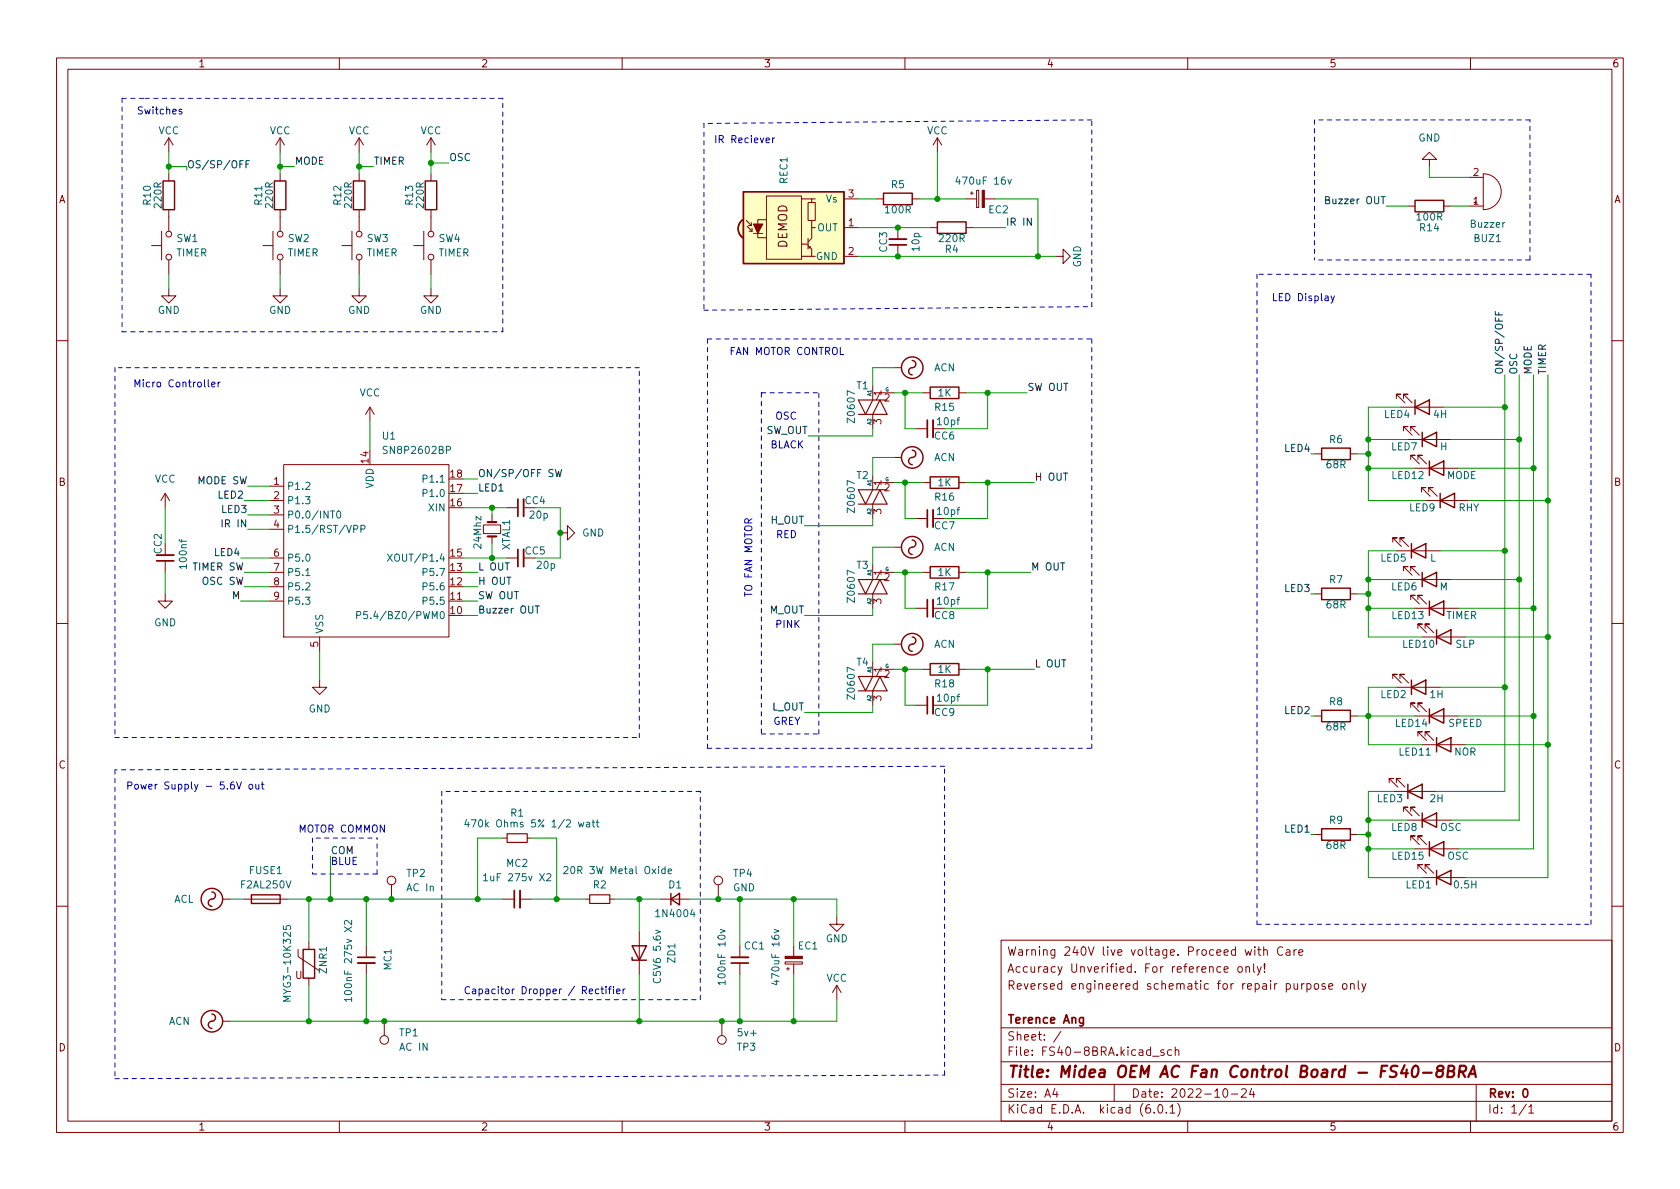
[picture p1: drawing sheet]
<svg xmlns="http://www.w3.org/2000/svg" width="297mm" height="210mm" viewBox="0 0 297 210" stroke-linecap="round" stroke-linejoin="round" font-family="sans-serif">
<g fill="none" stroke="#840000" stroke-width=".18">
<path d="M10 10.2h277v190.1h-277zM12 12.2h273v186.1h-273zM60 10.2v2M110 10.2v2M160 10.2v2M210 10.2v2M260 10.2v2M29.8 24.4v2.5M29.8 30.7v1.3M29.8 37.1v3.8M29.8 24.4l-.7 1.2M29.8 24.4l.8 1.2"/>
<path d="M49.5 24.4v2.5M49.5 30.7v1.3M49.5 37.1v3.8M49.5 24.4l-.7 1.2M49.5 24.4l.8 1.2M63.5 24.4l-.8 1.2M63.5 24.4v2.5M63.5 30.7v1.3M63.5 37.1v3.8M63.5 24.4l.8 1.2M76.2 24.4v2.5M76.2 30.7v1.3"/>
<path d="M76.2 37.1v3.8M76.2 24.4l-.8 1.2M76.2 24.4l.8 1.2M132 39l.8 .9M132.1 40l.9 .9M132.3 39.9h.5M132.8 39.4v.5M135.5 34.7h6.2v11.1h-6.2zM135.5 38.9h-1.5v3.1h1.5M141.7 35.2h1.8M142.9 35.8h1.2v3.2h-1.2zM143.5 39v1.3"/>
<path d="M144.1 35.2h-.6v.6M149.2 35.2h2.6M154.9 35.2h1.3M161.3 35.2h1.3M165.7 24.4l-.7 1.2M165.7 24.4v2.5M165.7 24.4l.8 1.2M170.8 35.2h1.9M171.6 34.2h.5M171.8 33.9v.5M172.7 33.6h.4v3.1h-.4zM174 35.2h1.9"/>
<path d="M248.9 36.4h1.3M252.7 28.2h1.3l-1.3-1.3-1.2 1.3h1.2v1.3M255.3 36.4h1.2M259.7 36.4h2.6M259.7 31.4h2.6M262.3 30.7a3.2 3.2 0 0 1 3.1 3.2 3.2 3.2 0 0 1-3.1 3.2zM26.8 43.4h1.8M28.6 40.9v5.1M29.8 51v1.3h1.3l-1.3 1.3-1.2-1.3h1.2M29.8 46v2.5M46.5 43.4h1.8M48.3 40.9v5.1"/>
<path d="M49.5 51v1.3h1.3l-1.3 1.3-1.2-1.3h1.2M49.5 46v2.5M60.5 43.4h1.7M62.2 40.9v5.1M63.5 51v1.3h1.3l-1.3 1.3-1.3-1.3h1.3M63.5 46v2.5M73.2 43.4h1.7M74.9 40.9v5.1M76.2 51v1.3h1.3l-1.3 1.3-1.3-1.3h1.3M76.2 46v2.5M132.5 40.9h.5M133 40.4v.5"/>
<path d="M133.2 41.3h1.7M141.7 45.3h1.8M141.7 43.2h1.2M142.9 43.4l.6 .7v1.2h.6M142.9 42.2v1.9M143.3 43.6v.2h-.3M144.1 40.3h-.6v1.9l-.6 .6M149.2 45.3h2.6M149.2 40.3h2.6M158.7 40.3v2M158.7 43.3v2M164.5 40.3h1.2"/>
<path d="M170.8 40.3h1.3M186.7 45.3h1.3v-1.2l1.2 1.2-1.2 1.3v-1.3M10 60.2h2M65.4 72l-.8 1.3M65.4 72v2.5M65.4 72l.8 1.3M154.3 68.2v2.5M154.3 73.3v2.5M158.1 65h1.3M158.1 69.5h-2.5l-.7 1.2M161.9 75.8h2.1M163.2 69.5h1.3"/>
<path d="M169.5 69.5h1.3M246.9 70.5v-.8h.7h-.7l1.5 1.5M247.6 72h7.7M248.2 76.2v-.8h.7h-.7l1.5 1.6M248.2 70.5v-.8h.7h-.7l1.5 1.5M248.9 77.7h7.6M249.4 76.2v-.8h.8h-.8l1.6 1.6M285 60.2h2M29.2 87.2v2.6M29.2 99.2v2M29.2 87.2l-.8 1.3M29.2 87.2l.8 1.3"/>
<path d="M47.6 88.5h2.6M47.6 86h2.6M47.6 91.1h2.6M47.6 93.6h2.6M47.6 98.7h2.6M50.2 82.2h29.2v30.4h-29.2zM85.5 92.8h3v1.6h-3zM87 91.1v1.2M87 94.9v1.2M89.5 98.7h2.1M89.5 89.8h2.1M99.1 94.2h1.2v-1.2l1.3 1.2-1.3 1.3v-1.3"/>
<path d="M154.3 84.1v2.5M154.3 89.1v2.6M154.3 99.9v2.6M158.1 80.9h1.3M158.1 85.3h-2.5l-.7 1.3M158.1 96.8h1.3M161.9 91.7h2.1M163.2 85.3h1.3M169.5 85.3h1.3M232.4 80.3h1.3M238.8 80.3h1.2M246.3 95.9v-.8h.7h-.7l1.5 1.5"/>
<path d="M247 97.4h7.6M247.5 95.9v-.8h.8h-.8l1.5 1.5M249.4 81.3v-.8h.8h-.8l1.6 1.5M250.2 82.8h7.6M250.7 81.3v-.8h.8h-.8l1.5 1.5M251.3 87v-.8h.8h-.8l1.6 1.6M252.1 88.5h7.6M252.6 87v-.8h.8h-.8l1.5 1.6M10 110.2h2M29.2 105v1.3h1.3l-1.3 1.3-1.3-1.3h1.3M47.6 101.2h2.6M47.6 106.3h2.6"/>
<path d="M47.6 103.8h2.6M56.5 112.6v2.6M79.4 106.3h2.5M154.3 105v2.6M154.3 117.1v2.5M158.1 113.9h1.3M158.1 118.4h-2.5l-.7 1.2M158.1 101.2h-2.5l-.7 1.3M161.9 107.6h2.1M163.2 118.4h1.3M163.2 101.2h1.3M169.5 118.4h1.3"/>
<path d="M169.5 101.2h1.3M232.4 105h1.3M238.8 105h1.2M248.2 101v-.8h.7h-.7l1.5 1.5M248.9 102.5h7.6M249.4 101v-.8h.8h-.8l1.6 1.5M249.4 106v-.7h.8h-.8l1.6 1.5M250.2 107.6h7.6M250.7 111.1v-.7h.8h-.8l1.5 1.5M250.7 106v-.7h.8h-.8l1.5 1.5M251.5 112.6h7.6M252 111.1v-.7h.7h-.7l1.5 1.5"/>
<path d="M285 110.2h2M56.5 120.3v1.2h1.3l-1.3 1.3-1.3-1.3h1.3M154.3 122.2v2.5M161.9 124.7h2.1M232.4 126.6h1.3M238.8 126.6h1.2M245.6 138.4v-.7h.8h-.8l1.5 1.5M246.3 120v-.8h.7h-.7l1.5 1.6M246.4 139.9h7.6M246.9 138.4v-.7h.7h-.7l1.5 1.5M247 121.5h7.6M247.5 120v-.8h.8h-.8l1.5 1.6"/>
<path d="M249.4 125.1v-.8h.8h-.8l1.6 1.6M250.2 126.6h7.6M250.7 130.2v-.8h.8h-.8l1.5 1.5M250.7 125.1v-.8h.8h-.8l1.5 1.6M251.5 131.7h7.6M252 130.2v-.8h.7h-.7l1.5 1.5M39.4 159h1.2M43.2 159h7.6M69.2 156.5v2.5M88.9 148.2h.8M88.9 159h2M91.9 159h2.1"/>
<path d="M93.2 148.2h.8M103.5 159h.8M107.8 159h.8M116.8 159h5.1M127 156.5v2.5M232.4 147.6h1.3M238.8 147.6h1.2M248.2 143.5v-.8h.7h-.7l1.5 1.6M248.9 145h7.6M249.4 148.6v-.8h.8h-.8l1.6 1.5M249.4 143.5v-.8h.8h-.8l1.6 1.6M250.2 150.1h7.6"/>
<path d="M250.7 153.7v-.8h.8h-.8l1.5 1.5M250.7 148.6v-.8h.8h-.8l1.5 1.5M251.5 155.2h7.6M252 153.7v-.8h.7h-.7l1.5 1.5M10 160.2h2M52.7 167.9v1.3l3.8 2.5M54.6 166.6v1.3M54.6 173v1.2M64.8 167.3v2M64.8 170.3v2M113 164.7v7.6M130.8 167.3v2"/>
<path d="M130.8 170.3v2M138.8 170.1h3.1v.4h-3.1zM139.1 171.3h.5M139.3 171.1v.5M140.3 167.3v1.8M140.3 170.5v1.8M148 162.2v1.2h-1.3l1.3 1.3 1.2-1.3h-1.2M148 174.2l.7 1.3M148 174.2v2.6M148 174.2l-.8 1.3M177 166.3h108v32h-108zM215.9 171l-.5-.1-.3 .3v.4l.2 .3h.6"/>
<path d="M216.4 171.4l.7-.1v-.3l-.5-.1-.2 .2 .1 .8h.6M219 171l.4-.1 .2 .3v.4l-.2 .3h-.4l-.1-.3v-.4zM220.1 167.9l.3 1 .3-.7 .3 .7 .3-1M220.3 171.1l.2-.2 .4 .1v.9M220.3 170.9v1M221.6 170.4v1.3l.3 .2M221.9 167.4v.2M221.9 167.9v1M222.3 170.9l.3 1M222.4 167.9h.5M222.6 167.4v1.3l.3 .2M223 170.9l-.5 1.4-.2 .1"/>
<path d="M223.4 168.1l.2-.2 .4 .1 .1 .9M223.4 167.4v1.5M223.6 171.8v.1M223.6 170.4v1M226.8 167.6a.6 .6 0 0 0-.8 0 .6 .6 0 0 0-.1 .7 .56 .56 0 0 0 .3 .6 .56 .56 0 0 0 .6-.1M227.4 168h.6l.1 .9M228.1 168.3l-.5 .1a.29 .29 0 0 0-.2 .2 .29 .29 0 0 0 .2 .3h.5M228.8 167.9v1M229.2 167.9l-.3 .1-.1 .2M229.6 168.4l.8-.1-.1-.3-.4-.1-.3 .2 .1 .8h.6M230.1 173.9v1M230.6 173.9l-.3 .1-.2 .2"/>
<path d="M231.1 174l.4-.1 .3 .3v.4l-.2 .3h-.5M231.1 173.9v1.5M232.5 174l.4-.1 .2 .3v.4l-.2 .3h-.4l-.1-.3v-.4zM234.3 174l-.4-.1-.2 .2 .1 .3 .5 .1v.4h-.6M234.9 174.4l.7-.1v-.3l-.5-.1-.2 .2 .1 .8h.6M237.4 174.1l.2-.2 .5 .2v.5l-.1 .3h-.4l-.2-.1zM238.8 174.1l.2-.2 .4 .1v.9M238.8 173.9v1M240.1 173.4v1.3l.3 .2M240.8 173.9l.3 1M241.5 173.9l-.5 1.4-.2 .1M285 160.2h2"/>
<path d="M39.4 180.6h1.2M60 198.3v2M67.9 180.6v2.5M110 198.3v2M127.6 180.6v2.5M160 198.3v2M177 194.8h108M177 191.8h108M177 187.8h108M177 181.8h108M186.5 192.5l-.4 1h1M186.9 193v1"/>
<path d="M187.6 182.4l-1.3 1.9M197 191.8v3M203.8 186.8h1.1M204.1 196.7v.1M204.9 195.4l.2-.1a.81 .81 0 0 1 .6 .7 .81 .81 0 0 1-.3 .8h-.2a.81 .81 0 0 1-.6-.6 .81 .81 0 0 1 .3-.8zM205.8 185.7l-.4-.1-.2 .2 .1 .3 .5 .1v.4h-.6M206.2 196.7v.1M206.9 195.8l.4-.5v1.5M206.9 196.8h.8M207.1 185.7l-.4-.1-.3 .3v.4l.2 .3h.5M207.8 185.8l.2-.2 .4 .1v.9M207.8 185.1v1.5"/>
<path d="M208.2 195.1a1.72 1.72 0 0 1 0 2.3M210 198.3v2M216.4 192.6l.2-.1a.81 .81 0 0 1 .6 .7 .81 .81 0 0 1-.3 .8h-.2a.81 .81 0 0 1-.6-.6 .81 .81 0 0 1 .3-.8zM217.7 193.5h1.2M219.5 192.7l.6-.2 .2 .2 .1 .3-1 1h1M221.3 192.5l-.4 1h1M221.6 193v1M260 198.3v2M261 191.8v6.5M269.9 195.3l-1.3 1.9M270.3 195.8l.4-.5v1.5M270.3 196.8h.9"/>
<circle cx="29.8" cy="41.4" r=".51"/>
<circle cx="29.8" cy="45.5" r=".51"/>
<circle cx="49.5" cy="45.5" r=".51"/>
<circle cx="49.5" cy="41.4" r=".51"/>
<circle cx="63.5" cy="41.4" r=".51"/>
<circle cx="63.5" cy="45.5" r=".51"/>
<circle cx="76.2" cy="41.4" r=".51"/>
<circle cx="76.2" cy="45.5" r=".51"/>
<circle cx="69.2" cy="155.7" r=".76"/>
<circle cx="127" cy="155.7" r=".76"/>
<circle cx="67.9" cy="183.9" r=".76"/>
<circle cx="127.6" cy="183.9" r=".76"/>
</g>
<g fill="none" stroke="#840000" stroke-width=".3">
<path d="M157.2 43.3h3.1M164 74.3v3M27.7 99.2h3M91.6 88.3v3M91.6 97.1v3.1M164 90.2v3M164 106v3.1M164 123.2v3M90.9 157.5v3M63.2 169.3h3.1M129.3 170.3h3M191.6 179.9v1.2l-.3 .3h-.4"/>
<path d="M191.6 180l-.5-.1-.3 .3v.4l.2 .3h.6M269.4 192.7l.2-.2a.8 .8 0 0 1 .5 .8 .8 .8 0 0 1-.5 .7l-.2-.1-.1-.4z"/>
</g>
<path d="M249.9 188.7a.46 .46 0 0 1 .5-.2 .46 .46 0 0 1 .4 .3 1.15 1.15 0 0 1-.8 1.7l-.2-.1a1.54 1.54 0 0 1 .1-1.7zM251.6 189.7h1.5M254.4 189.3l-.2-.2a.44 .44 0 0 1 .3-.6l.6 .1 .1 .3a.66 .66 0 0 1-.8 .4 .65 .65 0 0 0-.3 1.1 .65 .65 0 0 0 .9-.1 .65 .65 0 0 0 0-.9l-.2-.1M256 189.4l.9-.1a.46 .46 0 0 0 .2-.4 .46 .46 0 0 0-.3-.4h-.7l-.2 2h.8a.53 .53 0 0 0 .4-.5 .53 .53 0 0 0-.4-.6M258 189.5h.8a.55 .55 0 0 0 .4-.5 .55 .55 0 0 0-.3-.5h-.8l-.2 2M258.5 189.5l.5 1M259.6 190.5l.9-2 .4 2M259.9 189.9h.9" fill="none" stroke="#840000" stroke-width=".4"/>
<g fill="none" stroke="#840000" stroke-width=".25">
<path d="M28.8 32h2.1v5.1h-2.1zM48.5 32h2v5.1h-2zM62.5 32h2v5.1h-2zM75.2 32h2v5.1h-2zM131.3 38.9a1.97 1.97 0 0 0 0 3.1M131.4 33.9h17.8v12.7h-17.8zM156.2 34.2h5.1v2h-5.1zM165.7 39.2h5.1v2.1h-5.1zM250.2 35.4h5.1v2.1h-5.1zM161.3 79.6a.67 .67 0 0 1 .6 .8 .67 .67 0 0 1-.8 .5 .64 .64 0 0 0-.4 .7 .64 .64 0 0 0 .6 .6M161.3 63.7a.67 .67 0 0 1 .6 .8 .67 .67 0 0 1-.8 .6 .64 .64 0 0 0-.4 .7 .64 .64 0 0 0 .6 .5M164.5 68.4h5v2.1h-5z"/>
<path d="M233.7 79.2h5.1v2.1h-5.1zM250.2 72l2.5-1.3v2.6zM250.2 70.7v2.6M251.5 77.7l2.5-1.3v2.6zM251.5 76.4v2.6M161.3 95.5a.67 .67 0 0 1 .6 .8 .67 .67 0 0 1-.8 .5 .64 .64 0 0 0-.4 .7 .64 .64 0 0 0 .6 .5M164.5 84.3h5v2.1h-5zM249.6 97.4l2.5-1.3v2.6zM249.6 96.1v2.6M252.7 82.8l2.6-1.3v2.6zM252.7 81.5v2.6M254.6 88.5l2.6-1.3v2.6z"/>
<path d="M254.6 87.2v2.6M161.3 112.6a.67 .67 0 0 1 .6 .8 .67 .67 0 0 1-.8 .6 .64 .64 0 0 0-.4 .7 .64 .64 0 0 0 .6 .5M164.5 117.3h5v2.1h-5zM164.5 100.2h5v2h-5zM233.7 104h5.1v2h-5.1zM251.5 102.5l2.5-1.3v2.6zM251.5 101.2v2.6M252.7 107.6l2.6-1.3v2.5zM252.7 106.3v2.5M254 112.6l2.5-1.2v2.5zM254 111.4v2.5M233.7 125.6h5.1v2h-5.1z"/>
<path d="M248.9 139.9l2.6-1.2v2.5zM248.9 138.7v2.5M249.6 121.5l2.5-1.2v2.5zM249.6 120.3v2.5M252.7 126.6l2.6-1.3v2.6zM252.7 125.3v2.6M254 131.7l2.5-1.3v2.6zM254 130.4v2.6M37.5 157.7a.67 .67 0 0 1 .6 .8 .67 .67 0 0 1-.9 .5 .64 .64 0 0 0-.4 .7 .64 .64 0 0 0 .7 .6M44.4 158.2h5.1v1.6h-5.1zM118.6 159l1.5-1v2zM118.6 158v2"/>
<path d="M233.7 146.6h5.1v2h-5.1zM251.5 145l2.5-1.2v2.5zM251.5 143.8v2.5M252.7 150.1l2.6-1.3v2.6zM252.7 148.8v2.6M254 155.2l2.5-1.3v2.6zM254 153.9v2.6M37.5 179.3a.67 .67 0 0 1 .6 .8 .67 .67 0 0 1-.9 .5 .64 .64 0 0 0-.4 .7 .64 .64 0 0 0 .7 .6M53.6 167.9h2v5.1h-2zM111.8 169.3v.5h2.5M111.8 167.3h2.5l-1.3 2.5z"/>
<circle cx="161.3" cy="65" r="1.9"/>
<circle cx="161.3" cy="96.8" r="1.9"/>
<circle cx="161.3" cy="80.9" r="1.9"/>
<circle cx="161.3" cy="113.9" r="1.9"/>
<circle cx="37.5" cy="159" r="1.9"/>
<circle cx="37.5" cy="180.6" r="1.9"/>
</g>
<g fill="#840000" stroke="#840000" stroke-width=".18">
<path d="M173.7 33.6h.3v3.1h-.3z"/>
<path d="M133.2 39.6h1.7l-.9 1.7z"/>
<path d="M138.8 169.1h3.1v.4h-3.1z"/>
</g>
<g fill="none" stroke="#006464" stroke-width=".18">
<path d="M169.3 31.2l-.3 .9h.8M178.2 31.7l.3 .9 .3-.9M78.9 79.6l.6-.1 .2-.1-.1-.4-.7-.1v1.3M59.6 90.5l.2-.1a.68 .68 0 0 1 .5 .6 .68 .68 0 0 1-.5 .6l-.2-.1-.1-.4zM62.5 93.6l.6-.1 .2-.2-.1-.3-.7-.1v1.3M63.8 93.6l.6-.1 .1-.2v-.3l-.7-.1v1.3M68.5 98l.9 1.2M69.4 98l-.9 1.2M54.1 101.8h.7M63.1 108.8l.6-.1 .1-.1-.1-.3-.6-.2v1.3M64.9 108.1h-.6v.6l.2-.1 .4 .1 .1 .2-.1 .4-.1 .1-.5-.1M82.5 144.9l-.3 .9h.8"/>
<path d="M82.8 145.4v.8M83.3 145h.9l-.6 1.2M85.5 154.9l.4-.4v1.3M85.5 155.8h.7M96.7 154.6l.5-.1 .2 .4-.8 .9h.8M99.7 153.3l.5-.1 .2 .4-.8 .9h.8M103.7 145.5h.5l.1 .7M104.3 145.7l-.5 .1-.1 .1 .1 .3h.5M104.7 145.4h.5M104.9 145v1.1l.3 .1M105.4 145.4h.5M105.6 145v1.1l.3 .1"/>
<path d="M118.1 154.1l.6-.2v-.2l-.4-.1-.2 .2 .1 .6h.5M50.1 163.7v.6l.6 .1-.1-.2v-.4l.2-.1h.5l.1 .2-.1 .5M51.4 176.2h-1.3l.9 .4-.9 .4h1.3M62.2 176.7h-1.3l.4 .4M62.2 162.8v.7l-.9-.7-.4 .2 .1 .5M62.2 176.4v.7M115.9 164.5l.9 .3-.9 .3M127.4 164.3l.8 .3-.8 .3M128.2 173.8h-1.3l.4 .3M128.2 173.4v.7M136.9 164.3l.8 .3-.8 .3M137.3 173.4v.7l-.9-.3"/>
</g>
<path d="M157.2 42.3h3.1M165 74.3v3M27.7 98.2h3M92.6 88.3v3M92.6 97.1v3.1M165 90.2v3M165 106v3.1M165 123.2v3M91.9 157.5v3M63.2 170.3h3.1M129.3 169.3h3" fill="none" stroke="#840000" stroke-width=".33"/>
<path d="M151.8 73.3h5l-1.2-2.6-1.3 2.6M154.3 70.7l-1.3 2.6-1.2-2.6h5M151.8 89.1h5l-1.2-2.5-1.3 2.5M154.3 86.6l-1.3 2.5-1.2-2.5h5M151.8 105h5l-1.2-2.5-1.3 2.5M154.3 102.5l-1.3 2.5-1.2-2.5h5M154.3 119.6l-1.3 2.6-1.2-2.6h5M151.8 122.2h5l-1.2-2.6-1.3 2.6M89.7 147.4h3.5v1.6h-3.5zM104.3 158.2h3.5v1.6h-3.5z" fill="none" stroke="#840000" stroke-width=".2"/>
<g fill="#ffffc2" stroke="#ffffc2" stroke-width=".18">
<path d="M131.1 39.1l.2-.2 1.2 1.5-1.2 1.6a1.97 1.97 0 0 1-.2-2.9z"/>
<path d="M131.4 33.9h17.8v12.7h-17.8z"/>
</g>
<path d="M86.2 94.9h1.6M86.2 92.3h1.6" fill="none" stroke="#840000" stroke-width=".38"/>
<path d="M43.5 29h.4M44.1 28.4h-.6v1.3M182.4 38.6v1.2l-.8-1.2v1.2M234.4 35.4l.5-.1 .2-.2-.1-.2-.6-.1v1.2h.5l.2-.1v-.3l-.3-.2M264.4 56.2v.6h1.3M264.4 55.1v.6h1.3M265 55.3v.4M39.3 91.9v1.3M98.2 83l.3 1.3 .2-.9 .3 .9 .3-1.3M94.6 107.2h.8M95 107.2v1.2" fill="none" stroke="#0f0f0f" stroke-width=".18"/>
<g fill="none" stroke="#0000c2" stroke-width=".18">
<path d="M32.1 19.4l-.3-.1-.2 .2 .1 .2 .4 .1v.3h-.5M126.6 24v1.2M235.3 52.3l.3 .9M235.9 52.3l-.4 1.2-.2 .1M36.8 67.1v1.1l.2 .2M37.4 68l.6-.1v-.3h-.4l-.2 .2 .1 .6h.5M38.6 67.6v.8M38.9 67.6l-.3 .2M41.8 138.3l.5 1.2 .4-1.2M44.1 138.8l.3-.1 .3 .2v.4l-.3 .2h-.3l-.1-.2zM45.2 138.7l.1 .8h.3l.2-.1M45.8 138.7v.8"/>
<path d="M46.2 138.7h.5M46.4 138.3v1.1l.3 .1M105.9 174.9h-.4l-.2 .2 .1 .6h.5M106.2 174.9h.5M106.4 174.5v1.1l.3 .1M107.1 174.5v.1M107.1 174.9v.8M107.6 174.9h.5M108.1 174.5l-.3 .1v1.1M108.5 174.5v.1M108.5 174.9v.8M109 175.3l.6-.1v-.3h-.4l-.2 .2 .1 .6h.5"/>
<path d="M110.2 174.9v.8M110.5 174.9l-.3 .2"/>
</g>
<g fill="none" stroke="#0000c2" stroke-width=".18" stroke-dasharray=".8 .8">
<path d="M21.6 17.4v41.3M25.4 17.4h-3.8M88.9 17.4h-63.5M124.5 21.8v33.1M193 21.2l-68.5 .6M232.4 21.2v24.8M270.5 21.2h-38.1M21.6 58.7h67.3M88.9 58.7v-41.3M124.5 54.9l68.5-.7M125.1 59.9h67.9M125.1 59.9v72.4"/>
<path d="M193 54.2v-33M222.2 48.5v114.9M270.5 46h-38.1M270.5 46v-24.8M281.3 48.5h-59.1M20.3 65v65.4M113 65h-92M134.6 69.5h.1M134.6 69.5h10.2M134.6 69.5v60.3M20.3 136.1v7.7M20.3 130.4h92.7"/>
<path d="M78.1 139.9v36.9M113 130.4v-65.4M123.8 139.9h-45.7M125.1 132.3h67.9M134.6 129.8h10.2M144.8 129.8v-60.3M167 135.5l-146.7 .6M193 132.3v-72.4M20.3 143.8v46.9M55.2 154.6h11.5M55.2 148.2v6.4M55.9 148.2h10.8"/>
<path d="M66.7 154.6v-6.4M78.1 176.8h45.7M123.8 176.8v-36.9M222.2 163.4h59.1M281.3 163.4v-114.9M20.3 190.7l146.7-.6M167 190.1v-54.6"/>
</g>
<g fill="none" stroke="#009600" stroke-width=".18">
<path d="M29.8 29.5h3.2M29.8 26.9v3.8M49.5 29.5h2.6M49.5 26.9v3.8M63.5 29.5h2.5M63.5 26.9v3.8M76.2 26.9v3.8M76.2 28.8h3.2M151.8 35.2h3.1M162.6 35.2h8.2M165.7 26.9v8.3M175.9 35.2h7.6v10.1"/>
<path d="M245.1 36.4h3.8M252.7 29.5v1.9h7M256.5 36.4h3.2M29.8 48.5v2.5M49.5 48.5v2.5M63.5 48.5v2.5M76.2 48.5v2.5M151.8 45.3h34.9M151.8 40.3h12.7M172.1 40.3h5.7M65.4 74.5v5.1M154.3 75.8v1.3h-11.4"/>
<path d="M158.1 69.5h5.1M158.1 65h-3.8v3.2M160 69.5v6.3h1.9M170.8 69.5h10.8M174.6 69.5v6.3h-7.6M241.9 77.7h7M247.6 72h-5.7v16.5h10.2M255.3 72h10.8M256.5 77.7h12.1M266.1 66.3v73.6h-12.1M268.6 66.3v78.7h-12.1M271.1 66.3v83.8h-13.3"/>
<path d="M273.7 66.3v88.9h-14.6M29.2 89.8v6.3M42.5 98.7h5.1M43.2 88.5h4.4M43.8 93.6h3.8M43.8 91.1h3.8M43.8 86h3.8M81.9 84.7h2.6M81.9 98.7h7.6M81.9 89.8h7.6M81.9 87.2h2.6M87 89.8v1.3"/>
<path d="M87 96.1v2.6M94.6 89.8h4.5v8.9h-4.5M154.3 91.7v1.3h-12.1M158.1 85.3h5.1M158.1 80.9h-3.8v3.2M158.1 96.8h-3.8v3.1M160 85.3v6.4h1.9M170.8 85.3h12.1M174.6 85.3v6.4h-7.6M231.8 80.3h.6M240 80.3h1.9M241.9 82.8h8.3"/>
<path d="M247 97.4h-5.1v15.2h9.6M254.6 97.4h11.5M257.8 82.8h13.3M259.7 88.5h14M29.2 101.2v3.8M42.5 106.3h5.1M43.2 101.2h4.4M43.2 103.8h4.4M56.5 115.2v5.1M81.9 101.2h2.6M81.9 108.8h2.6M81.9 103.8h2.6"/>
<path d="M81.9 106.3h2.6M154.3 107.6v1.2h-12.1M158.1 113.9h-3.8v3.2M158.1 118.4h5.1M158.1 101.2h5.1M160 101.2v6.4h1.9M160 118.4v6.3h1.9M170.8 118.4h12.1M170.8 101.2h11.4M174.6 101.2v6.4h-7.6M174.6 118.4v6.3h-7.6M231.8 105h.6"/>
<path d="M240 105h1.9M241.9 107.6h8.3M241.9 102.5h7M256.5 102.5h12.1M257.8 107.6h13.3M259.1 112.6h14.6M154.3 124.7v1.3h-12.1M231.8 126.6h.6M240 126.6h10.2M246.4 139.9h-4.5v15.3h9.6M247 121.5h-5.1v10.2h9.6M254.6 121.5h11.5"/>
<path d="M257.8 126.6h13.3M259.1 131.7h14.6M40.6 159h2.6M50.8 159h38.1M54.6 159v7.6M58.4 151.4v7.6M64.8 159v8.3M88.9 148.2h-4.4v10.8M94 159h9.5M94 148.2h4.4v10.8M108.6 159h8.2M113 159v5.7"/>
<path d="M121.9 159h26.1v3.2M130.8 159v8.3M140.3 159v8.3M231.8 147.6h.6M240 147.6h1.9M241.9 145h7M241.9 150.1h8.3M54.6 174.2v6.4M64.8 172.3v8.3M113 172.3v8.3M130.8 172.3v8.3M140.3 172.3v8.3"/>
<path d="M148 176.8v3.8h-107.4"/>
</g>
<g fill="#009600" stroke="#009600" stroke-width=".18">
<circle cx="241.9" cy="147.6" r=".46"/>
<circle cx="241.9" cy="145" r=".46"/>
<circle cx="241.9" cy="150.1" r=".46"/>
<circle cx="273.7" cy="131.7" r=".46"/>
<circle cx="271.1" cy="126.6" r=".46"/>
<circle cx="266.1" cy="121.5" r=".46"/>
<circle cx="241.9" cy="126.6" r=".46"/>
<circle cx="158.7" cy="45.3" r=".46"/>
<circle cx="158.7" cy="40.3" r=".46"/>
<circle cx="183.5" cy="45.3" r=".46"/>
<circle cx="165.7" cy="35.2" r=".46"/>
<circle cx="241.9" cy="82.8" r=".46"/>
<circle cx="268.6" cy="77.7" r=".46"/>
<circle cx="266.1" cy="72" r=".46"/>
<circle cx="273.7" cy="112.6" r=".46"/>
<circle cx="268.6" cy="102.5" r=".46"/>
<circle cx="271.1" cy="107.6" r=".46"/>
<circle cx="241.9" cy="80.3" r=".46"/>
<circle cx="241.9" cy="77.7" r=".46"/>
<circle cx="273.7" cy="88.5" r=".46"/>
<circle cx="266.1" cy="97.4" r=".46"/>
<circle cx="271.1" cy="82.8" r=".46"/>
<circle cx="241.9" cy="105" r=".46"/>
<circle cx="241.9" cy="102.5" r=".46"/>
<circle cx="241.9" cy="107.6" r=".46"/>
<circle cx="160" cy="69.5" r=".46"/>
<circle cx="160" cy="85.3" r=".46"/>
<circle cx="174.6" cy="69.5" r=".46"/>
<circle cx="174.6" cy="85.3" r=".46"/>
<circle cx="174.6" cy="101.2" r=".46"/>
<circle cx="174.6" cy="118.4" r=".46"/>
<circle cx="160" cy="118.4" r=".46"/>
<circle cx="160" cy="101.2" r=".46"/>
<circle cx="69.2" cy="159" r=".46"/>
<circle cx="64.8" cy="180.6" r=".46"/>
<circle cx="67.9" cy="180.6" r=".46"/>
<circle cx="84.5" cy="159" r=".46"/>
<circle cx="76.2" cy="28.8" r=".46"/>
<circle cx="63.5" cy="29.5" r=".46"/>
<circle cx="49.5" cy="29.5" r=".46"/>
<circle cx="29.8" cy="29.5" r=".46"/>
<circle cx="127" cy="159" r=".46"/>
<circle cx="98.4" cy="159" r=".46"/>
<circle cx="113" cy="180.6" r=".46"/>
<circle cx="113" cy="159" r=".46"/>
<circle cx="130.8" cy="180.6" r=".46"/>
<circle cx="140.3" cy="180.6" r=".46"/>
<circle cx="127.6" cy="180.6" r=".46"/>
<circle cx="140.3" cy="159" r=".46"/>
<circle cx="130.8" cy="159" r=".46"/>
<circle cx="87" cy="89.8" r=".46"/>
<circle cx="99.1" cy="94.2" r=".46"/>
<circle cx="87" cy="98.7" r=".46"/>
<circle cx="58.4" cy="159" r=".46"/>
<circle cx="54.6" cy="159" r=".46"/>
<circle cx="64.8" cy="159" r=".46"/>
<circle cx="54.6" cy="180.6" r=".46"/>
</g>
<text font-size="2.8" fill="#840000" x="178" y="190.6">Title: Midea OEM AC Fan Control Board - FS40-8BRA</text>
<g font-size="2.1" fill="#840000">
<text x="139.2" y="43.9" transform="rotate(-90 139.2 43.9)">DEMOD</text>
<text x="178" y="172">Accuracy Unverified. For reference only!</text>
<text x="178" y="169">Warning 240V live voltage. Proceed with Care</text>
<text x="178" y="175">Reversed engineered schematic for repair purpose only</text>
<text x="178" y="184">Sheet: /</text>
<text x="178" y="181">Terence Ang</text>
<text x="178" y="186.7">File: FS40-8BRA.kicad_sch</text>
<text x="178" y="196.9">KiCad E.D.A. kicad (6.0.1)</text>
<text x="178" y="194.1">Size: A4</text>
<text x="200" y="194.1">Date: 2022-10-24</text>
<text x="263" y="194.1">Rev: 0</text>
<text x="263" y="196.9">Id: 1/1</text>
</g>
<g font-size="1.8" fill="#840000">
<text x="35" y="11.9">1</text>
<text x="85" y="11.9">2</text>
<text x="135" y="11.9">3</text>
<text x="185" y="11.9">4</text>
<text x="235" y="11.9">5</text>
<text x="285" y="11.9">6</text>
<text x="10.3" y="35.9">A</text>
<text x="285.3" y="35.9">A</text>
<text x="10.3" y="85.9">B</text>
<text x="285.3" y="85.9">B</text>
<text x="10.3" y="135.9">C</text>
<text x="285.3" y="135.9">C</text>
<text x="52.2" y="173.1">U</text>
<text x="10.3" y="185.9">D</text>
<text x="285.3" y="185.9">D</text>
<text x="35" y="199.9">1</text>
<text x="85" y="199.9">2</text>
<text x="135" y="199.9">3</text>
<text x="185" y="199.9">4</text>
<text x="235" y="199.9">5</text>
<text x="285" y="199.9">6</text>
</g>
<g font-size="1.8" fill="#0000c2">
<text x="24.1" y="20.2">Switches</text>
<text x="127.5" y="25.3">IR Reciever</text>
<text x="224.8" y="53.2">LED Display</text>
<text x="128.9" y="62.8">FAN MOTOR CONTROL</text>
<text x="23.5" y="68.5">Micro Controller</text>
<text x="137.1" y="74.2">OSC</text>
<text x="136.1" y="79.3">BLACK</text>
<text x="137.2" y="95.1">RED</text>
<text x="133" y="105.7" transform="rotate(-90 133 105.7)">TO FAN MOTOR</text>
<text x="137.4" y="111">PINK</text>
<text x="136.6" y="128.2">GREY</text>
<text x="22.2" y="139.6">Power Supply - 5.6V out</text>
<text x="52.7" y="147.2">MOTOR COMMON</text>
<text x="58.4" y="152.9">BLUE</text>
<text x="81.9" y="175.8">Capacitor Dropper / Rectifier</text>
</g>
<g font-size="1.8" fill="#006464">
<text x="28" y="23.7">VCC</text>
<text x="47.7" y="23.7">VCC</text>
<text x="61.6" y="23.7">VCC</text>
<text x="74.3" y="23.7">VCC</text>
<text x="163.9" y="23.7">VCC</text>
<text x="250.8" y="25">GND</text>
<text x="139.2" y="32.5" transform="rotate(-90 139.2 32.5)">REC1</text>
<text x="146" y="35.8">Vs</text>
<text x="157.6" y="33.3">R5</text>
<text x="169.6" y="32.6">470uF 16v</text>
<text x="26.7" y="36.2" transform="rotate(-90 26.7 36.2)">R10</text>
<text x="28.6" y="36.7" transform="rotate(-90 28.6 36.7)">220R</text>
<text x="46.4" y="36.2" transform="rotate(-90 46.4 36.2)">R11</text>
<text x="48.3" y="36.7" transform="rotate(-90 48.3 36.7)">220R</text>
<text x="60.3" y="36.2" transform="rotate(-90 60.3 36.2)">R12</text>
<text x="62.2" y="36.7" transform="rotate(-90 62.2 36.7)">220R</text>
<text x="73" y="36.2" transform="rotate(-90 73 36.2)">R13</text>
<text x="74.9" y="36.7" transform="rotate(-90 74.9 36.7)">220R</text>
<text x="144.5" y="40.9">OUT</text>
<text x="156.6" y="37.7">100R</text>
<text x="174.8" y="37.7">EC2</text>
<text x="250.6" y="39">100R</text>
<text x="251.1" y="40.9">R14</text>
<text x="260.1" y="40.3">Buzzer</text>
<text x="31.2" y="45.3">TIMER</text>
<text x="31.2" y="42.8">SW1</text>
<text x="50.8" y="45.3">TIMER</text>
<text x="50.9" y="42.8">SW2</text>
<text x="64.8" y="45.3">TIMER</text>
<text x="64.9" y="42.8">SW3</text>
<text x="77.5" y="45.3">TIMER</text>
<text x="77.6" y="42.8">SW4</text>
<text x="144.3" y="46">GND</text>
<text x="156.8" y="44.6" transform="rotate(-90 156.8 44.6)">CC3</text>
<text x="162.6" y="44.3" transform="rotate(-90 162.6 44.3)">10p</text>
<text x="166.2" y="42.8">220R</text>
<text x="167.1" y="44.7">R4</text>
<text x="191.1" y="47.3" transform="rotate(-90 191.1 47.3)">GND</text>
<text x="260.7" y="42.8">BUZ1</text>
<text x="27.9" y="55.5">GND</text>
<text x="47.6" y="55.5">GND</text>
<text x="61.5" y="55.5">GND</text>
<text x="74.2" y="55.5">GND</text>
<text x="165.1" y="65.7">ACN</text>
<text x="63.5" y="70.1">VCC</text>
<text x="151.5" y="68.8">T1</text>
<text x="165.9" y="70.1">1K</text>
<text x="67.6" y="77.7">U1</text>
<text x="151.1" y="74.4" transform="rotate(-90 151.1 74.4)">Z0607</text>
<text x="165.2" y="77.7">CC6</text>
<text x="165.4" y="72.6">R15</text>
<text x="165.8" y="75.2">10pf</text>
<text x="244.8" y="73.9">LED4</text>
<text x="253.5" y="73.9">4H</text>
<text x="68.2" y="80.3">SN8P2602BP</text>
<text x="165.1" y="81.5">ACN</text>
<text x="234.6" y="82.8">68R</text>
<text x="235.1" y="78.4">R6</text>
<text x="246" y="79.6">LED7</text>
<text x="254.6" y="79.6">H</text>
<text x="27.3" y="85.3">VCC</text>
<text x="50.7" y="86.6">P1.2</text>
<text x="50.7" y="89.1">P1.3</text>
<text x="66" y="86.4" transform="rotate(-90 66 86.4)">VDD</text>
<text x="75.2" y="87.9">P1.0</text>
<text x="75.2" y="85.3">P1.1</text>
<text x="92.8" y="89.1">CC4</text>
<text x="151.5" y="84.7">T2</text>
<text x="165.4" y="88.5">R16</text>
<text x="165.9" y="86">1K</text>
<text x="246.2" y="84.7">LED12</text>
<text x="255.8" y="84.7">MODE</text>
<text x="50.7" y="91.7">P0.0/INT0</text>
<text x="50.7" y="94.2">P1.5/RST/VPP</text>
<text x="75.9" y="90.4">XIN</text>
<text x="93.7" y="91.7">20p</text>
<text x="102.9" y="94.9">GND</text>
<text x="151.1" y="90.3" transform="rotate(-90 151.1 90.3)">Z0607</text>
<text x="165.2" y="93.6">CC7</text>
<text x="165.8" y="91.1">10pf</text>
<text x="249.2" y="90.4">LED9</text>
<text x="257.8" y="90.4">RHY</text>
<text x="28.6" y="97.9" transform="rotate(-90 28.6 97.9)">CC2</text>
<text x="33" y="100.3" transform="rotate(-90 33 100.3)">100nf</text>
<text x="50.7" y="99.3">P5.0</text>
<text x="50.7" y="101.8">P5.1</text>
<text x="69.8" y="99.3">XOUT/P1.4</text>
<text x="75.2" y="101.8">P5.7</text>
<text x="85.1" y="96.9" transform="rotate(-90 85.1 96.9)">24Mhz</text>
<text x="90.2" y="97.3" transform="rotate(-90 90.2 97.3)">XTAL1</text>
<text x="92.8" y="98">CC5</text>
<text x="95" y="100.6">20p</text>
<text x="151.5" y="100.6">T3</text>
<text x="165.1" y="97.4">ACN</text>
<text x="165.9" y="101.8">1K</text>
<text x="244.1" y="99.3">LED5</text>
<text x="252.8" y="99.3">L</text>
<text x="50.7" y="104.4">P5.2</text>
<text x="50.7" y="106.9">P5.3</text>
<text x="75.2" y="106.9">P5.5</text>
<text x="75.2" y="104.4">P5.6</text>
<text x="151.1" y="106.2" transform="rotate(-90 151.1 106.2)">Z0607</text>
<text x="165.4" y="104.4">R17</text>
<text x="165.8" y="106.9">10pf</text>
<text x="234.6" y="107.6">68R</text>
<text x="235.1" y="103.1">R7</text>
<text x="246" y="104.4">LED6</text>
<text x="254.5" y="104.4">M</text>
<text x="27.2" y="110.7">GND</text>
<text x="57.1" y="112.1" transform="rotate(-90 57.1 112.1)">VSS</text>
<text x="65.6" y="109.5">P5.4/BZ0/PWM0</text>
<text x="165.2" y="109.5">CC8</text>
<text x="246.2" y="109.5">LED13</text>
<text x="255.7" y="109.5">TIMER</text>
<text x="151.5" y="117.7">T4</text>
<text x="165.1" y="114.5">ACN</text>
<text x="165.9" y="119">1K</text>
<text x="248.1" y="114.5">LED10</text>
<text x="257.4" y="114.5">SLP</text>
<text x="54.5" y="126">GND</text>
<text x="151.1" y="123.3" transform="rotate(-90 151.1 123.3)">Z0607</text>
<text x="165.4" y="121.5">R18</text>
<text x="165.8" y="124.1">10pf</text>
<text x="235.1" y="124.7">R8</text>
<text x="244.1" y="123.4">LED2</text>
<text x="252.9" y="123.4">1H</text>
<text x="165.2" y="126.6">CC9</text>
<text x="234.6" y="129.2">68R</text>
<text x="246.8" y="128.5">LED14</text>
<text x="256.1" y="128.5">SPEED</text>
<text x="247.4" y="133.6">LED11</text>
<text x="257.1" y="133.6">NOR</text>
<text x="243.5" y="141.9">LED3</text>
<text x="252.9" y="141.9">2H</text>
<text x="84.2" y="146.3">470k Ohms 5% 1/2 watt</text>
<text x="90.3" y="144.4">R1</text>
<text x="235.1" y="145.7">R9</text>
<text x="246" y="146.9">LED8</text>
<text x="254.6" y="146.9">OSC</text>
<text x="44.1" y="154.6">FUSE1</text>
<text x="71.9" y="155.1">TP2</text>
<text x="86.3" y="155.8">1uF 275v X2</text>
<text x="89.6" y="153.3">MC2</text>
<text x="100.8" y="154.6">20R 3W Metal Oxide</text>
<text x="129.7" y="155.1">TP4</text>
<text x="234.6" y="150.1">68R</text>
<text x="246.2" y="152">LED15</text>
<text x="255.9" y="152">OSC</text>
<text x="30.7" y="159.6">ACL</text>
<text x="42.7" y="157.1">F2AL250V</text>
<text x="72.1" y="157.6">AC In</text>
<text x="104.9" y="157.1">R2</text>
<text x="118.2" y="157.1">D1</text>
<text x="129.6" y="157.6">GND</text>
<text x="248.6" y="157.1">LED1</text>
<text x="257.2" y="157.1">0.5H</text>
<text x="116.3" y="162.2">1N4004</text>
<text x="131.6" y="167.9">CC1</text>
<text x="141.1" y="167.9">EC1</text>
<text x="146" y="166.6">GND</text>
<text x="57.8" y="172.1" transform="rotate(-90 57.8 172.1)">ZNR1</text>
<text x="69.2" y="171.5" transform="rotate(-90 69.2 171.5)">MC1</text>
<text x="116.8" y="173.3" transform="rotate(-90 116.8 173.3)">C5V6 5.6v</text>
<text x="119.4" y="170.2" transform="rotate(-90 119.4 170.2)">ZD1</text>
<text x="128.3" y="173.5" transform="rotate(-90 128.3 173.5)">100nF 10v</text>
<text x="137.8" y="173.5" transform="rotate(-90 137.8 173.5)">470uF 16v</text>
<text x="146.1" y="173.6">VCC</text>
<text x="51.4" y="176.3" transform="rotate(-90 51.4 176.3)">MYG3-10K325</text>
<text x="62.2" y="175.8" transform="rotate(-90 62.2 175.8)">100nF 275v X2</text>
<text x="29.8" y="181.2">ACN</text>
<text x="70.7" y="183.3">TP1</text>
<text x="70.8" y="185.8">AC IN</text>
<text x="130.4" y="185.8">TP3</text>
<text x="130.6" y="183.3">5v+</text>
</g>
<text font-size="1.8" fill="#009600" x="33" y="29.7">OS/SP/OFF</text>
<g font-size="1.8" fill="#0f0f0f">
<text x="52.1" y="29.1">MODE</text>
<text x="66" y="29.1">TIMER</text>
<text x="79.4" y="28.5">OSC</text>
<text x="177.8" y="39.9">IR IN</text>
<text x="235.1" y="36.1">Buzzer OUT</text>
<text x="181.6" y="69.1">SW OUT</text>
<text x="265.7" y="66.3" transform="rotate(-90 265.7 66.3)">ON/SP/OFF</text>
<text x="268.3" y="66.3" transform="rotate(-90 268.3 66.3)">OSC</text>
<text x="270.8" y="66.3" transform="rotate(-90 270.8 66.3)">MODE</text>
<text x="273.3" y="66.3" transform="rotate(-90 273.3 66.3)">TIMER</text>
<text x="135.3" y="76.7">SW_OUT</text>
<text x="227.3" y="79.9">LED4</text>
<text x="35.2" y="85.6">MODE SW</text>
<text x="38.7" y="88.2">LED2</text>
<text x="84.5" y="86.9">LED1</text>
<text x="84.5" y="84.4">ON/SP/OFF SW</text>
<text x="182.9" y="85">H OUT</text>
<text x="39.3" y="90.7">LED3</text>
<text x="39.8" y="93.2">IR IN</text>
<text x="136.2" y="92.6">H_OUT</text>
<text x="34.3" y="100.9">TIMER SW</text>
<text x="38" y="98.3">LED4</text>
<text x="84.5" y="100.9">L OUT</text>
<text x="182.2" y="100.9">M OUT</text>
<text x="36" y="103.4">OSC SW</text>
<text x="41.1" y="105.9">M</text>
<text x="84.5" y="103.4">H OUT</text>
<text x="84.5" y="105.9">SW OUT</text>
<text x="227.3" y="104.7">LED3</text>
<text x="84.5" y="108.5">Buzzer OUT</text>
<text x="136" y="108.5">M_OUT</text>
<text x="182.9" y="118">L OUT</text>
<text x="136.4" y="125.6">L_OUT</text>
<text x="227.3" y="126.3">LED2</text>
<text x="227.3" y="147.2">LED1</text>
<text x="58.4" y="151">COM</text>
</g>
<g font-size="1.8" fill="#a90000">
<text x="150" y="34.9">3</text>
<text x="260.5" y="31.1">2</text>
<text x="150" y="40">1</text>
<text x="260.5" y="36.2">1</text>
<text x="150" y="45.1">2</text>
<text x="155.8" y="70" transform="rotate(-90 155.8 70)">1</text>
<text x="156.4" y="71">2</text>
<text x="155.8" y="75" transform="rotate(-90 155.8 75)">3</text>
<text x="65.2" y="81.9" transform="rotate(-90 65.2 81.9)">14</text>
<text x="48.4" y="85.7">1</text>
<text x="48.4" y="88.3">2</text>
<text x="79.7" y="89.5">16</text>
<text x="79.7" y="87">17</text>
<text x="79.7" y="84.4">18</text>
<text x="155.8" y="85.8" transform="rotate(-90 155.8 85.8)">1</text>
<text x="156.4" y="86.9">2</text>
<text x="48.4" y="90.8">3</text>
<text x="48.4" y="93.3">4</text>
<text x="155.8" y="90.9" transform="rotate(-90 155.8 90.9)">3</text>
<text x="48.4" y="98.4">6</text>
<text x="48.4" y="101">7</text>
<text x="79.7" y="101">13</text>
<text x="79.7" y="98.4">15</text>
<text x="155.8" y="101.7" transform="rotate(-90 155.8 101.7)">1</text>
<text x="48.4" y="103.5">8</text>
<text x="48.4" y="106">9</text>
<text x="79.7" y="106">11</text>
<text x="79.7" y="103.5">12</text>
<text x="155.8" y="106.8" transform="rotate(-90 155.8 106.8)">3</text>
<text x="156.4" y="102.7">2</text>
<text x="79.7" y="108.6">10</text>
<text x="56.3" y="114.4" transform="rotate(-90 56.3 114.4)">5</text>
<text x="155.8" y="118.9" transform="rotate(-90 155.8 118.9)">1</text>
<text x="156.4" y="119.9">2</text>
<text x="155.8" y="123.9" transform="rotate(-90 155.8 123.9)">3</text>
</g>
<g font-size=".9" fill="#006464">
<text x="154.1" y="70" transform="rotate(-90 154.1 70)">A1</text>
<text x="156.5" y="69.2">G</text>
<text x="154.1" y="75.1" transform="rotate(-90 154.1 75.1)">A2</text>
<text x="154.1" y="85.9" transform="rotate(-90 154.1 85.9)">A1</text>
<text x="156.5" y="85.1">G</text>
<text x="154.1" y="91" transform="rotate(-90 154.1 91)">A2</text>
<text x="154.1" y="101.8" transform="rotate(-90 154.1 101.8)">A1</text>
<text x="156.5" y="101">G</text>
<text x="154.1" y="106.9" transform="rotate(-90 154.1 106.9)">A2</text>
<text x="154.1" y="118.9" transform="rotate(-90 154.1 118.9)">A1</text>
<text x="156.5" y="118.1">G</text>
<text x="154.1" y="124" transform="rotate(-90 154.1 124)">A2</text>
</g>
</svg>
